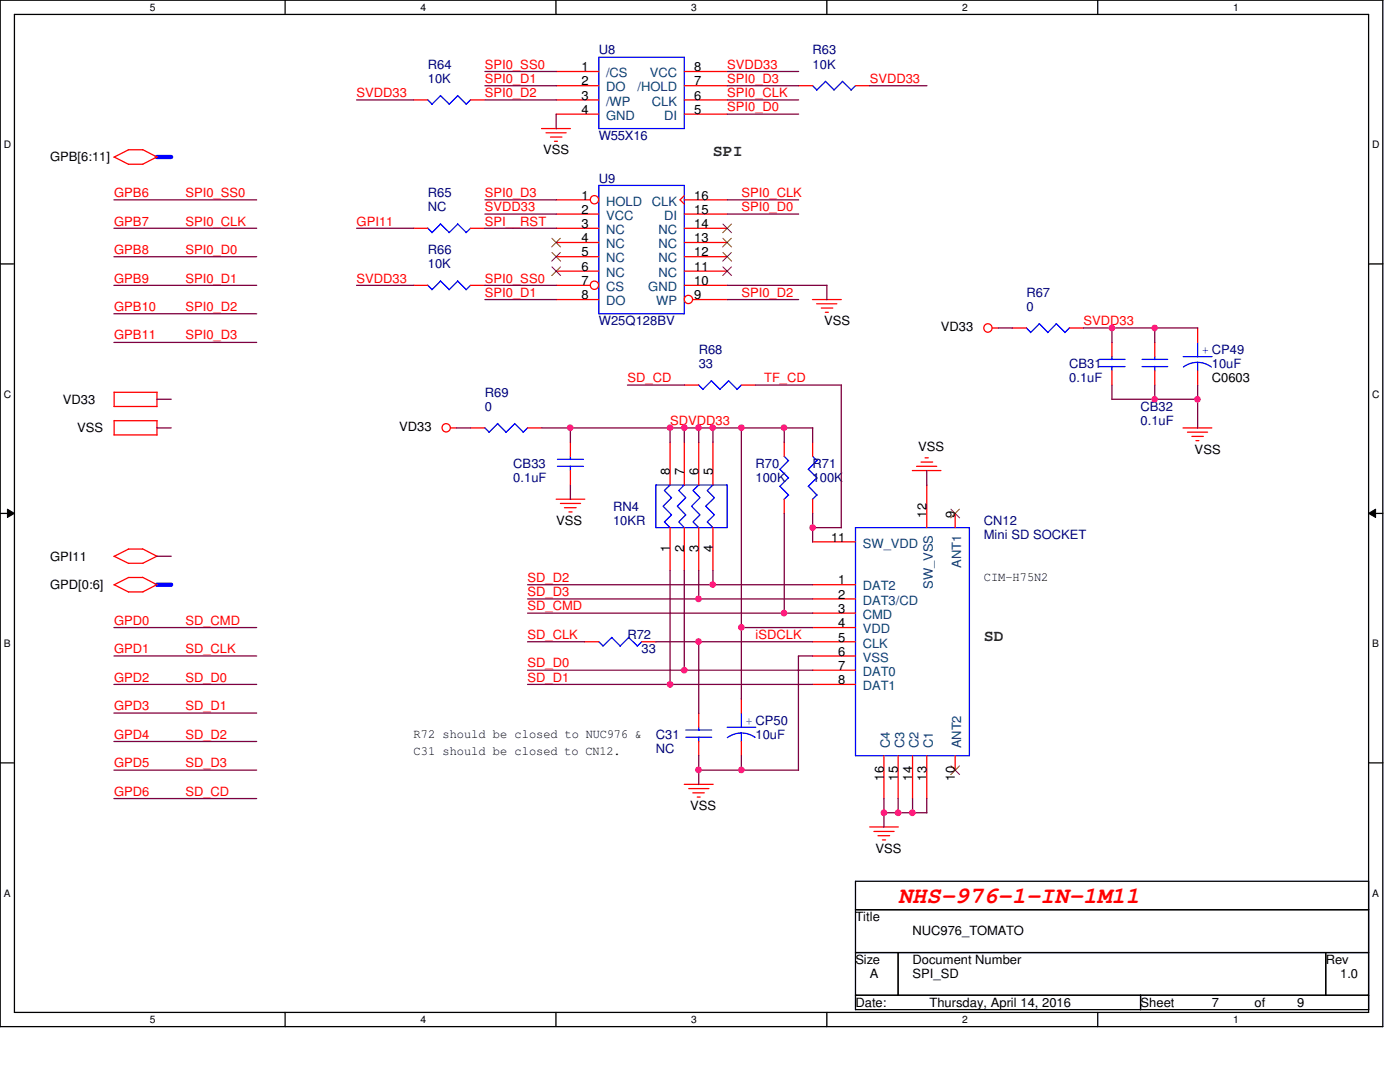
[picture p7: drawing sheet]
<svg xmlns="http://www.w3.org/2000/svg" width="279mm" height="216mm" viewBox="0 0 279 216" stroke-linecap="round" stroke-linejoin="round" font-family="sans-serif">
<path d="M0 0h276v204.9h-276zM2.9 2.9h270.2v199.1h-270.2z" fill="none" stroke="#000" stroke-width=".25"/>
<g fill="#fff">
<path d="M29.9 .3h1.1v2.3h-1.1z"/>
<path d="M29.9 202.3h1.1v2.3h-1.1z"/>
</g>
<path d="M56.9 0v2.9M56.9 202v2.9" fill="none" stroke="#000" stroke-width=".25"/>
<g fill="#fff">
<path d="M83.9 .3h1.1v2.3h-1.1z"/>
<path d="M83.9 202.3h1.1v2.3h-1.1z"/>
</g>
<path d="M111 0v2.9M111 202v2.9" fill="none" stroke="#000" stroke-width=".25"/>
<g fill="#fff">
<path d="M138 .3h1.1v2.3h-1.1z"/>
<path d="M138 202.3h1.1v2.3h-1.1z"/>
</g>
<path d="M165 0v2.9M165 202v2.9" fill="none" stroke="#000" stroke-width=".25"/>
<g fill="#fff">
<path d="M192 .3h1.1v2.3h-1.1z"/>
<path d="M192 202.3h1.1v2.3h-1.1z"/>
</g>
<path d="M219.1 0v2.9M219.1 202v2.9" fill="none" stroke="#000" stroke-width=".25"/>
<g fill="#fff">
<path d="M246.1 .3h1.1v2.3h-1.1z"/>
<path d="M246.1 202.3h1.1v2.3h-1.1z"/>
<path d="M.8 27.8h1.4v2.2h-1.4z"/>
<path d="M273.9 27.8h1.4v2.2h-1.4z"/>
<path d="M.8 77.6h1.4v2.2h-1.4z"/>
<path d="M273.9 77.6h1.4v2.2h-1.4z"/>
</g>
<path d="M0 52.7h2.9M273.1 52.7h2.9" fill="none" stroke="#000" stroke-width=".25"/>
<g fill="#fff">
<path d="M.8 127.3h1.3v2.3h-1.3z"/>
<path d="M273.9 127.3h1.3v2.3h-1.3z"/>
</g>
<path d="M0 102.4h2.9M273.1 102.4h2.9" fill="none" stroke="#000" stroke-width=".25"/>
<path d="M1.5 101.6l1.4 .8-1.4 .9zM273.1 102.4l1.4-.8v1.7z" fill="#000"/>
<path d="M1.5 101.6l1.4 .8-1.4 .9zM273.1 102.4l1.4-.8v1.7z" fill="none" stroke="#000" stroke-width=".2"/>
<g fill="#fff">
<path d="M.8 177.1h1.3v2.3h-1.3z"/>
<path d="M273.9 177.1h1.3v2.3h-1.3z"/>
</g>
<path d="M0 152.2h2.9M273.1 152.2h2.9M170.7 175.9h102.4v25.6h-102.4zM170.7 181.5h102.4M170.7 190.1h102.4M170.7 198.6h102.4M179.2 190.1v8.5M227.6 198.6v2.9M264.6 190.1v8.5" fill="none" stroke="#000" stroke-width=".25"/>
<g fill="none" stroke="#f00" stroke-width=".25">
<path d="M82.5 19.9h2.9M93.9 19.9h2.9M111 14.3h8.5M111 17.1h8.5M111 19.9h8.5M136.6 14.3h8.5M136.6 17.1h8.5M136.6 19.9h8.5M159.3 17.1h2.9M170.7 17.1h2.9M22.8 31.3l2.9 1.5M25.6 29.9h2.9"/>
<path d="M25.7 29.9l-3 1.5M25.7 32.8h2.8M28.4 29.8l2.9 1.5M31.4 31.3l-2.9 1.5M108.1 25.7h5.7M109 26.5h4M109.9 27.3h2.2M110.7 28.2h.6M111 22.8h8.5M111 39.9h6.8M136.6 22.8h8.5M136.6 39.9h8.5"/>
<path d="M136.6 39l-.9 .9 .9 .8M82.5 45.6h2.9M82.5 56.9h2.9M93.9 45.6h2.9M93.9 56.9h2.9M111 59.8h8.5M111 42.7h8.5M111 45.6h8.5M111 48.4h8.5M111 51.2h8.5M111 54.1h8.5M111 56.9h6.8"/>
<path d="M136.6 42.7h8.5M136.6 45.6h8.5M136.6 48.4h8.5M136.6 51.2h8.5M136.6 54.1h8.5M136.6 56.9h8.5M138.3 59.8h6.8M162.1 59.8h5.8M22.8 78.3h8.6M22.8 78.2l-.1 2.9h8.6M31.3 78.3v2.9M136.6 76.8h2.8"/>
<path d="M148 76.8h2.8M163 60.6h4M163.9 61.5h2.3M164.7 62.3h.6M198 65.4h1.2M202 65.4h2.9M213.4 65.4h2.8M221.9 68.3v2.9M221.9 74v2.8M230.5 68.3v2.9M230.5 74v2.8M239 65.4v2.9"/>
<path d="M239 74v2.8M22.8 83.9v2.9h8.5M22.8 83.9h8.6M31.3 83.9v2.9M89.9 85.4h1.2M93.9 85.4h2.9M105.3 85.4h2.8M111 99.6h5.7M113.8 88.2v2.9M113.8 93.9v2.9M133.7 88.2v8.6M136.6 88.2v8.6"/>
<path d="M139.4 88.2v8.6M142.3 88.2v8.6M156.5 88.2v2.9M156.5 99.6v2.8M162.2 88.2v2.9M162.2 99.6v2.8M182.1 93.9h5.7M182.9 93h4M183.8 92.2h2.3M184.6 91.4h.7M185 96.8v8.5M236.1 85.4h5.8"/>
<path d="M237 86.2h4M237.9 87.1h2.3M238.7 87.9h.6M22.8 116.7l2.9 1.5M22.8 111l2.9 1.4M25.6 115.2h2.9M25.6 109.6h2.9M25.7 115.2l-3 1.5M25.7 118.1h2.8M25.7 109.6l-3 1.4M25.7 112.4h2.8M28.4 115.2l2.9 1.5"/>
<path d="M28.4 109.5l2.9 1.5M31.4 116.6l-2.9 1.5M31.4 111l-2.9 1.4M111.8 100.5h4.1M112.6 101.3h2.4M113.5 102.2h.7M133.7 105.3v8.5M136.6 105.3v8.5M139.4 105.3v8.5M142.3 105.3v8.5M162.2 119.5h8.5M162.2 116.7h8.5"/>
<path d="M162.2 108.1h8.5M190.6 102.4v2.9M116.7 128.1h2.8M128.1 128.1h2.8M148 139.4v2.9M162.2 136.6h8.5M162.2 133.7h8.5M162.2 130.9h8.5M162.2 128.1h8.5M162.2 125.2h8.5M162.2 122.3h8.5M136.6 156.5h5.7"/>
<path d="M137.5 157.4h4M138.3 158.2h2.2M139.1 159h.6M139.4 142.3v2.8M139.4 148v2.8M148 148v2.8M176.4 150.8v8.5M179.2 150.8v8.5M182.1 150.8v8.5M185 150.8v8.5M190.6 150.8v2.9M173.6 165h5.7"/>
<path d="M174.4 165.9h4M175.2 166.8h2.3M176.1 167.6h.6"/>
<circle cx="118.6" cy="39.9" r=".83"/>
<circle cx="118.6" cy="56.9" r=".83"/>
<circle cx="137.4" cy="59.7" r=".83"/>
<circle cx="197.2" cy="65.4" r=".84"/>
<circle cx="89" cy="85.4" r=".83"/>
</g>
<g fill="none" stroke="#00f" stroke-width=".25">
<path d="M87.9 19l1.8 1.8M87.9 19.1l-1.7 1.7-.9-.9M91.3 19l1.7 1.8M91.4 19.1l-1.8 1.7M93.9 19.9l-.9 .9M119.5 11.4h17.1v14.3h-17.1zM162.1 17.1l.9 .8M164.7 16.2l1.8 1.7M164.8 16.3l-1.8 1.7M168.1 16.2l1.8 1.7M168.1 16.3l-1.7 1.7M170.7 17.1l-.9 .9"/>
<path d="M119.5 37h17.1v25.6h-17.1zM85.3 56.9l.9 .9M85.3 45.5l.9 .9M87.9 56l1.8 1.8M87.9 44.7l1.8 1.7M87.9 56.1l-1.7 1.7M87.9 44.7l-1.7 1.7M91.3 56l1.7 1.8M91.3 44.7l1.7 1.7M91.4 56.1l-1.8 1.7M91.4 44.7l-1.8 1.7M93.9 56.9l-.9 .9"/>
<path d="M93.9 45.6l-.9 .8M139.4 76.8l.9 .9M141.9 75.9l1.8 1.8M142 76l-1.7 1.7M145.4 75.9l1.7 1.8M145.4 76l-1.8 1.7M148 76.8l-.9 .9M204.8 65.4l.9 .9M207.4 64.6l1.7 1.7M207.4 64.6l-1.7 1.8M210.8 64.6l1.8 1.7M210.8 64.6l-1.7 1.8"/>
<path d="M213.4 65.4l-.9 1M219.4 73.2h5.1M219.4 71.7h5.1M221.9 71.2v.6M221.9 73.1v.9M227.9 73.2h5.1M227.9 71.7h5.1M230.5 71.2v.6M230.5 73.1v.9M236.1 71.2h5.8M239 72.3l1.5 .2 1.3 .7M239 72.3l-1.5 .2-1.3 .7"/>
<path d="M239 68.3v2.9M239 72.3v1.7M96.7 85.3l.9 .9M99.3 84.5l1.7 1.7M99.3 84.5l-1.7 1.8M102.7 84.5l1.7 1.7M102.7 84.5l-1.7 1.8M105.3 85.4l-.9 .9M111.3 93h5.1M111.3 91.7h5.1M113.8 91.1v.6M113.8 93v.9"/>
<path d="M130.9 96.8h14.2v8.5h-14.2zM133.7 96.8l-1.1 1.1 1.4 1.4-1.7 1.7 1.7 1.7-1.4 1.4 1.1 1.2M136.6 96.8l-1.1 1.1 1.4 1.4-1.7 1.7 1.7 1.7-1.4 1.4 1.1 1.2M139.4 96.8l-1.1 1.1 1.4 1.4-1.7 1.7 1.7 1.7-1.4 1.4 1.1 1.2M142.3 96.8l-1.2 1.1 1.5 1.4-1.8 1.7 1.8 1.7-1.5 1.4 1.2 1.2M155.7 93.6l1.7 1.8M155.7 97l1.7 1.8M156.5 91.1l.9 .8M157.4 91.9l-1.8 1.8M157.4 95.3l-1.8 1.8M157.4 98.8l-.9 .9M161.3 93.6l1.8 1.8"/>
<path d="M161.3 97l1.8 1.8-1 .9M162.2 91.1l.9 .8M163 91.9l-1.7 1.8M163 95.3l-1.7 1.8M170.7 105.3h22.8v45.5h-22.8zM119.5 128l.9 .9M122 127.2l1.8 1.7M122.1 127.2l-1.8 1.7M125.4 127.2l1.8 1.7M125.5 127.2l-1.8 1.7M128.1 128.1l-.9 .8M136.9 147.1h5.1"/>
<path d="M136.9 145.7h5.1M139.4 145.1v.6M139.4 147.1v.9M145.1 145.1h5.7M148 146.3l1.4 .2 1.3 .7M148 146.3l-1.5 .2-1.3 .7M148 142.3v2.9M148 146.3v1.7"/>
</g>
<g fill="none" stroke="#7f3f00" stroke-width=".2">
<path d="M110.2 47.5l1.7 1.8M110.2 50.4l1.7 1.7M110.2 53.3l1.7 1.7M111.8 47.5l-1.7 1.8M111.8 50.4l-1.7 1.7M111.8 53.3l-1.7 1.7M144.3 53.3l1.7 1.7M144.3 50.4l1.7 1.7M144.3 47.5l1.7 1.8M144.3 44.7l1.7 1.7M146 53.3l-1.8 1.7M146 50.4l-1.8 1.7"/>
<path d="M146 47.5l-1.8 1.8M146 44.7l-1.8 1.7M189.8 101.6l1.7 1.7M191.5 101.6l-1.8 1.7M189.8 152.8l1.7 1.8M191.5 152.8l-1.8 1.8"/>
</g>
<path d="M31.3 31.3h2.9M31.3 116.7h2.9" fill="none" stroke="#00f" stroke-width=".85"/>
<g fill="none" stroke="#7f003f" stroke-width=".25">
<path d="M71.2 19.9h11.4M96.8 14.3h14.2M96.8 17.1h14.2M96.8 19.9h14.2M145.1 14.3h14.3M145.1 17.1h14.3M145.1 19.9h14.3M173.6 17.1h11.4M22.7 39.9h28.5M96.8 39.9h14.2M111 22.8v2.9M145.1 22.8h14.3"/>
<path d="M145.1 39.9h14.3M22.7 45.6h28.5M22.7 51.2h28.5M22.7 56.9h28.5M71.2 45.6h11.4M71.2 56.9h11.4M96.8 45.6h14.2M96.8 56.9h14.2M96.8 59.8h14.2M96.8 42.7h14.2M145.1 56.9h20M145.1 59.8h14.3"/>
<path d="M145.1 42.7h14.3M165 56.9v2.9M22.7 62.6h28.5M22.7 68.3h28.5M31.3 79.7h2.9M125.2 76.8h11.4M150.8 76.8h17.1M167.9 76.8v28.5M199.2 65.4h2.9M216.2 65.4h22.9M221.9 65.4v3M221.9 76.8v2.9"/>
<path d="M221.9 79.7h17.2M230.5 65.4v3M230.5 76.8v2.9M239 76.8v8.6M31.3 85.4h2.9M91.1 85.4h2.8M108.1 85.4h54.1v2.9M113.8 85.4v2.9M113.8 96.8v2.9M133.7 85.4v2.9M136.6 85.4v2.9M139.4 85.4v2.9"/>
<path d="M142.3 85.4v2.9M148 85.4v54.1M156.5 85.4v2.9M185 93.9v2.9M31.3 111h2.9M105.3 119.5h56.9M105.3 116.7h56.9M133.7 113.8v22.8M136.6 113.8v20M139.4 113.8v5.7M142.3 113.8v2.9M156.5 102.4v20"/>
<path d="M162.2 102.4v5.8M162.2 105.3h5.7M22.7 125.2h28.5M22.7 130.9h28.5M22.7 136.6h28.5M105.3 136.6h56.9M105.3 133.7h56.9M105.3 128.1h11.4M105.3 122.3h56.9M130.9 128.1h31.3M139.4 128.1v14.2M148 125.2h14.2"/>
<path d="M162.2 130.9h-2.9v22.8M22.7 142.3h28.5M22.7 148h28.5M22.7 153.7h28.5M22.7 159.3h28.5M139.4 153.7h20M139.4 150.8v5.7M148 150.8v2.9M176.4 159.3v5.8M179.2 159.3v2.9M182.1 159.3v2.9M185 159.3v2.9"/>
<path d="M176.4 162.2h8.6"/>
</g>
<circle cx="221.9" cy="65.4" r=".56" fill="#f0f"/>
<circle cx="221.9" cy="65.4" r=".56" fill="none" stroke="#f0f" stroke-width=".25"/>
<circle cx="230.4" cy="65.4" r=".55" fill="#f0f"/>
<circle cx="230.4" cy="65.4" r=".55" fill="none" stroke="#f0f" stroke-width=".25"/>
<circle cx="139.4" cy="85.3" r=".56" fill="#f0f"/>
<circle cx="139.4" cy="85.3" r=".56" fill="none" stroke="#f0f" stroke-width=".25"/>
<circle cx="142.2" cy="85.3" r=".56" fill="#f0f"/>
<circle cx="142.2" cy="85.3" r=".56" fill="none" stroke="#f0f" stroke-width=".25"/>
<circle cx="147.9" cy="85.3" r=".56" fill="#f0f"/>
<circle cx="147.9" cy="85.3" r=".56" fill="none" stroke="#f0f" stroke-width=".25"/>
<circle cx="147.9" cy="125.2" r=".56" fill="#f0f"/>
<circle cx="147.9" cy="125.2" r=".56" fill="none" stroke="#f0f" stroke-width=".25"/>
<circle cx="136.6" cy="133.7" r=".56" fill="#f0f"/>
<circle cx="136.6" cy="133.7" r=".56" fill="none" stroke="#f0f" stroke-width=".25"/>
<circle cx="147.9" cy="153.6" r=".56" fill="#f0f"/>
<circle cx="147.9" cy="153.6" r=".56" fill="none" stroke="#f0f" stroke-width=".25"/>
<circle cx="139.4" cy="119.5" r=".56" fill="#f0f"/>
<circle cx="139.4" cy="119.5" r=".56" fill="none" stroke="#f0f" stroke-width=".25"/>
<circle cx="162.2" cy="105.3" r=".56" fill="#f0f"/>
<circle cx="162.2" cy="105.3" r=".56" fill="none" stroke="#f0f" stroke-width=".25"/>
<circle cx="156.5" cy="85.3" r=".56" fill="#f0f"/>
<circle cx="156.5" cy="85.3" r=".56" fill="none" stroke="#f0f" stroke-width=".25"/>
<circle cx="142.2" cy="116.6" r=".55" fill="#f0f"/>
<circle cx="142.2" cy="116.6" r=".55" fill="none" stroke="#f0f" stroke-width=".25"/>
<circle cx="230.4" cy="79.7" r=".55" fill="#f0f"/>
<circle cx="230.4" cy="79.7" r=".55" fill="none" stroke="#f0f" stroke-width=".25"/>
<circle cx="239" cy="79.7" r=".56" fill="#f0f"/>
<circle cx="239" cy="79.7" r=".56" fill="none" stroke="#f0f" stroke-width=".25"/>
<circle cx="113.8" cy="85.3" r=".56" fill="#f0f"/>
<circle cx="113.8" cy="85.3" r=".56" fill="none" stroke="#f0f" stroke-width=".25"/>
<circle cx="139.4" cy="153.6" r=".56" fill="#f0f"/>
<circle cx="139.4" cy="153.6" r=".56" fill="none" stroke="#f0f" stroke-width=".25"/>
<circle cx="139.4" cy="128" r=".56" fill="#f0f"/>
<circle cx="139.4" cy="128" r=".56" fill="none" stroke="#f0f" stroke-width=".25"/>
<circle cx="133.7" cy="85.3" r=".56" fill="#f0f"/>
<circle cx="133.7" cy="85.3" r=".56" fill="none" stroke="#f0f" stroke-width=".25"/>
<circle cx="136.6" cy="85.3" r=".56" fill="#f0f"/>
<circle cx="136.6" cy="85.3" r=".56" fill="none" stroke="#f0f" stroke-width=".25"/>
<circle cx="156.5" cy="122.3" r=".56" fill="#f0f"/>
<circle cx="156.5" cy="122.3" r=".56" fill="none" stroke="#f0f" stroke-width=".25"/>
<circle cx="182.1" cy="162.2" r=".56" fill="#f0f"/>
<circle cx="182.1" cy="162.2" r=".56" fill="none" stroke="#f0f" stroke-width=".25"/>
<circle cx="133.7" cy="136.6" r=".56" fill="#f0f"/>
<circle cx="133.7" cy="136.6" r=".56" fill="none" stroke="#f0f" stroke-width=".25"/>
<circle cx="176.4" cy="162.2" r=".56" fill="#f0f"/>
<circle cx="176.4" cy="162.2" r=".56" fill="none" stroke="#f0f" stroke-width=".25"/>
<circle cx="179.2" cy="162.2" r=".56" fill="#f0f"/>
<circle cx="179.2" cy="162.2" r=".56" fill="none" stroke="#f0f" stroke-width=".25"/>
<text font-size="4.6" fill="#f00" x="179.2" y="180.3">NHS-976-1-IN-1M11</text>
<g font-size="3.1" fill="#007f00">
<text x="142.3" y="31.1">SPI</text>
<text x="196.3" y="127.8">SD</text>
</g>
<g font-size="2.5" fill="#00007f">
<text x="119.5" y="10.8">U8</text>
<text x="162.2" y="10.8">R63</text>
<text x="85.4" y="16.6">10K</text>
<text x="85.4" y="13.7">R64</text>
<text x="162.2" y="13.7">10K</text>
<text x="119.5" y="27.9">W55X16</text>
<text x="85.4" y="39.3">R65</text>
<text x="119.5" y="36.4">U9</text>
<text x="85.4" y="42.2">NC</text>
<text x="85.4" y="53.5">10K</text>
<text x="85.4" y="50.7">R66</text>
<text x="204.9" y="59.2">R67</text>
<text x="119.5" y="64.9">W25Q128BV</text>
<text x="204.9" y="62.1">0</text>
<text x="139.4" y="70.6">R68</text>
<text x="139.4" y="73.4">33</text>
<text x="213.4" y="73.4">CB31</text>
<text x="213.4" y="76.3">0.1uF</text>
<text x="241.9" y="73.4">10uF</text>
<text x="96.8" y="82">0</text>
<text x="96.8" y="79.1">R69</text>
<text x="227.6" y="82">CB32</text>
<text x="227.6" y="84.8">0.1uF</text>
<text x="102.4" y="93.3">CB33</text>
<text x="150.8" y="93.3">R70</text>
<text x="162.2" y="93.3">R71</text>
<text x="102.4" y="96.2">0.1uF</text>
<text x="122.3" y="101.9">RN4</text>
<text x="150.8" y="96.2">100K</text>
<text x="162.2" y="96.2">100K</text>
<text x="122.3" y="104.7">10KR</text>
<text x="196.3" y="104.7">CN12</text>
<text x="196.3" y="107.6">Mini SD SOCKET</text>
<text x="125.2" y="127.5">R72</text>
<text x="128.1" y="130.3">33</text>
<text x="130.9" y="147.4">C31</text>
<text x="150.8" y="147.4">10uF</text>
<text x="130.9" y="150.2">NC</text>
</g>
<g font-size="2.5" fill="#f00">
<text x="96.8" y="16.6">SPI0_D1</text>
<text x="96.8" y="13.7">SPI0_SS0</text>
<text x="145.1" y="16.6">SPI0_D3</text>
<text x="145.1" y="13.7">SVDD33</text>
<text x="173.6" y="16.6">SVDD33</text>
<text x="71.2" y="19.4">SVDD33</text>
<text x="96.8" y="19.4">SPI0_D2</text>
<text x="145.1" y="19.4">SPI0_CLK</text>
<text x="145.1" y="22.2">SPI0_D0</text>
<text x="22.8" y="39.3">GPB6</text>
<text x="37" y="39.3">SPI0_SS0</text>
<text x="96.8" y="39.3">SPI0_D3</text>
<text x="148" y="39.3">SPI0_CLK</text>
<text x="22.8" y="45">GPB7</text>
<text x="37" y="45">SPI0_CLK</text>
<text x="71.2" y="45">GPI11</text>
<text x="96.8" y="42.2">SVDD33</text>
<text x="96.8" y="45">SPI__RST</text>
<text x="148" y="42.2">SPI0_D0</text>
<text x="22.8" y="50.7">GPB8</text>
<text x="37" y="50.7">SPI0_D0</text>
<text x="22.8" y="56.4">GPB9</text>
<text x="37" y="56.4">SPI0_D1</text>
<text x="71.2" y="56.4">SVDD33</text>
<text x="96.8" y="59.2">SPI0_D1</text>
<text x="96.8" y="56.4">SPI0_SS0</text>
<text x="148" y="59.2">SPI0_D2</text>
<text x="22.8" y="62.1">GPB10</text>
<text x="37" y="62.1">SPI0_D2</text>
<text x="216.2" y="64.9">SVDD33</text>
<text x="22.8" y="67.7">GPB11</text>
<text x="37" y="67.7">SPI0_D3</text>
<text x="125.2" y="76.3">SD_CD</text>
<text x="152.5" y="76.3">TF_CD</text>
<text x="133.7" y="84.8">SDVDD33</text>
<text x="105.3" y="116.1">SD_D2</text>
<text x="105.3" y="119">SD_D3</text>
<text x="22.8" y="124.6">GPD0</text>
<text x="37" y="124.6">SD_CMD</text>
<text x="105.3" y="121.8">SD_CMD</text>
<text x="22.8" y="130.3">GPD1</text>
<text x="37" y="130.3">SD_CLK</text>
<text x="105.3" y="127.5">SD_CLK</text>
<text x="150.8" y="127.5">iSDCLK</text>
<text x="22.8" y="136">GPD2</text>
<text x="37" y="136">SD_D0</text>
<text x="105.3" y="133.2">SD_D0</text>
<text x="105.3" y="136">SD_D1</text>
<text x="22.8" y="141.7">GPD3</text>
<text x="37" y="141.7">SD_D1</text>
<text x="22.8" y="147.4">GPD4</text>
<text x="37" y="147.4">SD_D2</text>
<text x="22.8" y="153.1">GPD5</text>
<text x="37" y="153.1">SD_D3</text>
<text x="22.8" y="158.8">GPD6</text>
<text x="37" y="158.8">SD_CD</text>
</g>
<g font-size="2.5">
<text x="116.1" y="14.2">1</text>
<text x="116.1" y="17.1">2</text>
<text x="138.6" y="17.1">7</text>
<text x="138.6" y="14.2">8</text>
<text x="116.1" y="19.9">3</text>
<text x="116.1" y="22.7">4</text>
<text x="138.6" y="22.7">5</text>
<text x="138.6" y="19.9">6</text>
<text x="10" y="32.2">GPB[6:11]</text>
<text x="108.4" y="30.8">VSS</text>
<text x="116.1" y="39.8">1</text>
<text x="138.6" y="39.8">16</text>
<text x="116.1" y="42.7">2</text>
<text x="116.1" y="45.5">3</text>
<text x="138.6" y="45.5">14</text>
<text x="138.6" y="42.7">15</text>
<text x="116.1" y="48.3">4</text>
<text x="116.1" y="51.2">5</text>
<text x="138.6" y="51.2">12</text>
<text x="138.6" y="48.3">13</text>
<text x="116.1" y="54.1">6</text>
<text x="116.1" y="56.9">7</text>
<text x="116.1" y="59.7">8</text>
<text x="138.6" y="59.7">9</text>
<text x="138.6" y="56.9">10</text>
<text x="138.6" y="54.1">11</text>
<text x="164.5" y="64.9">VSS</text>
<text x="187.8" y="66">VD33</text>
<text x="241.9" y="76.3">C0603</text>
<text x="12.5" y="80.6">VD33</text>
<text x="15.4" y="86.2">VSS</text>
<text x="79.7" y="85.9">VD33</text>
<text x="183.2" y="90">VSS</text>
<text x="133.7" y="94.8" transform="rotate(-90 133.7 94.8)">8</text>
<text x="136.5" y="94.8" transform="rotate(-90 136.5 94.8)">7</text>
<text x="139.4" y="94.8" transform="rotate(-90 139.4 94.8)">6</text>
<text x="142.2" y="94.8" transform="rotate(-90 142.2 94.8)">5</text>
<text x="238.4" y="90.5">VSS</text>
<text x="111" y="104.7">VSS</text>
<text x="184.9" y="103.3" transform="rotate(-90 184.9 103.3)">12</text>
<text x="190.6" y="103.3" transform="rotate(-90 190.6 103.3)">9</text>
<text x="10" y="111.8">GPI11</text>
<text x="133.7" y="110.2" transform="rotate(-90 133.7 110.2)">1</text>
<text x="136.5" y="110.2" transform="rotate(-90 136.5 110.2)">2</text>
<text x="139.4" y="110.2" transform="rotate(-90 139.4 110.2)">3</text>
<text x="142.2" y="110.2" transform="rotate(-90 142.2 110.2)">4</text>
<text x="165.9" y="108.1">11</text>
<text x="10" y="117.5">GPD[0:6]</text>
<text x="167.3" y="119.5">2</text>
<text x="167.3" y="116.6">1</text>
<text x="196.3" y="115.9">CIM-H75N2</text>
<text x="167.3" y="125.2">4</text>
<text x="167.3" y="122.3">3</text>
<text x="167.3" y="130.9">6</text>
<text x="167.3" y="128">5</text>
<text x="167.3" y="136.5">8</text>
<text x="167.3" y="133.7">7</text>
<text x="82.5" y="147.2">R72 should be closed to NUC976 &amp;</text>
<text x="82.5" y="150.7">C31 should be closed to CN12.</text>
<text x="176.4" y="155.7" transform="rotate(-90 176.4 155.7)">16</text>
<text x="179.2" y="155.7" transform="rotate(-90 179.2 155.7)">15</text>
<text x="182.1" y="155.7" transform="rotate(-90 182.1 155.7)">14</text>
<text x="184.9" y="155.7" transform="rotate(-90 184.9 155.7)">13</text>
<text x="190.6" y="155.7" transform="rotate(-90 190.6 155.7)">10</text>
<text x="137.7" y="161.6">VSS</text>
<text x="174.7" y="170.2">VSS</text>
<text x="170.7" y="183.8">Title</text>
<text x="182.1" y="186.6">NUC976_TOMATO</text>
<text x="170.7" y="192.4">Size</text>
<text x="173.6" y="195.2">A</text>
<text x="182.1" y="195.2">SPI_SD</text>
<text x="182.1" y="192.4">Document Number</text>
<text x="264.6" y="192.4">Rev</text>
<text x="267.5" y="195.2">1.0</text>
<text x="170.7" y="200.9">Date:</text>
<text x="185.5" y="200.9">Thursday, April 14, 2016</text>
<text x="227.6" y="200.9">Sheet</text>
<text x="241.9" y="200.9">7</text>
<text x="250.4" y="200.9">of</text>
<text x="258.9" y="200.9">9</text>
</g>
<g font-size="2.5" fill="#003f7f">
<text x="120.9" y="15.4">/CS</text>
<text x="129.7" y="15.4">VCC</text>
<text x="120.9" y="18.2">DO</text>
<text x="120.9" y="21.1">/WP</text>
<text x="120.9" y="23.9">GND</text>
<text x="127.2" y="18.2">/HOLD</text>
<text x="130.1" y="21.1">CLK</text>
<text x="132.5" y="23.9">DI</text>
<text x="120.9" y="41">HOLD</text>
<text x="130.1" y="41">CLK</text>
<text x="120.9" y="46.7">NC</text>
<text x="120.9" y="43.9">VCC</text>
<text x="131.4" y="46.7">NC</text>
<text x="132.5" y="43.9">DI</text>
<text x="120.9" y="49.5">NC</text>
<text x="120.9" y="52.4">NC</text>
<text x="131.4" y="52.4">NC</text>
<text x="131.4" y="49.5">NC</text>
<text x="120.9" y="55.2">NC</text>
<text x="120.9" y="58.1">CS</text>
<text x="129.4" y="58.1">GND</text>
<text x="131.4" y="55.2">NC</text>
<text x="120.9" y="60.9">DO</text>
<text x="130.9" y="60.9">WP</text>
<text x="172.2" y="109.3">SW_VDD</text>
<text x="191.8" y="113.3" transform="rotate(-90 191.8 113.3)">ANT1</text>
<text x="172.2" y="117.8">DAT2</text>
<text x="186.1" y="117.6" transform="rotate(-90 186.1 117.6)">SW_VSS</text>
<text x="172.2" y="120.6">DAT3/CD</text>
<text x="172.2" y="123.5">CMD</text>
<text x="172.2" y="129.2">CLK</text>
<text x="172.2" y="126.4">VDD</text>
<text x="172.2" y="137.7">DAT1</text>
<text x="172.2" y="134.9">DAT0</text>
<text x="172.2" y="132">VSS</text>
<text x="177.6" y="149.4" transform="rotate(-90 177.6 149.4)">C4</text>
<text x="180.4" y="149.4" transform="rotate(-90 180.4 149.4)">C3</text>
<text x="183.3" y="149.4" transform="rotate(-90 183.3 149.4)">C2</text>
<text x="186.1" y="149.4" transform="rotate(-90 186.1 149.4)">C1</text>
<text x="191.8" y="149.4" transform="rotate(-90 191.8 149.4)">ANT2</text>
</g>
<g font-size="2.5" fill="#00f">
<text x="239.9" y="70.7">+ CP49</text>
<text x="148.8" y="144.7">+ CP50</text>
</g>
<g font-size="2">
<text x="29.9" y="2.2">5</text>
<text x="83.9" y="2.2">4</text>
<text x="138" y="2.2">3</text>
<text x="192" y="2.2">2</text>
<text x="246.1" y="2.2">1</text>
<text x=".8" y="29.6">D</text>
<text x="273.9" y="29.6">D</text>
<text x=".8" y="79.4">C</text>
<text x="273.9" y="79.4">C</text>
<text x=".8" y="129.2">B</text>
<text x="273.9" y="129.2">B</text>
<text x=".8" y="178.9">A</text>
<text x="273.9" y="178.9">A</text>
<text x="29.9" y="204.1">5</text>
<text x="83.9" y="204.1">4</text>
<text x="138" y="204.1">3</text>
<text x="192" y="204.1">2</text>
<text x="246.1" y="204.1">1</text>
</g>
</svg>
